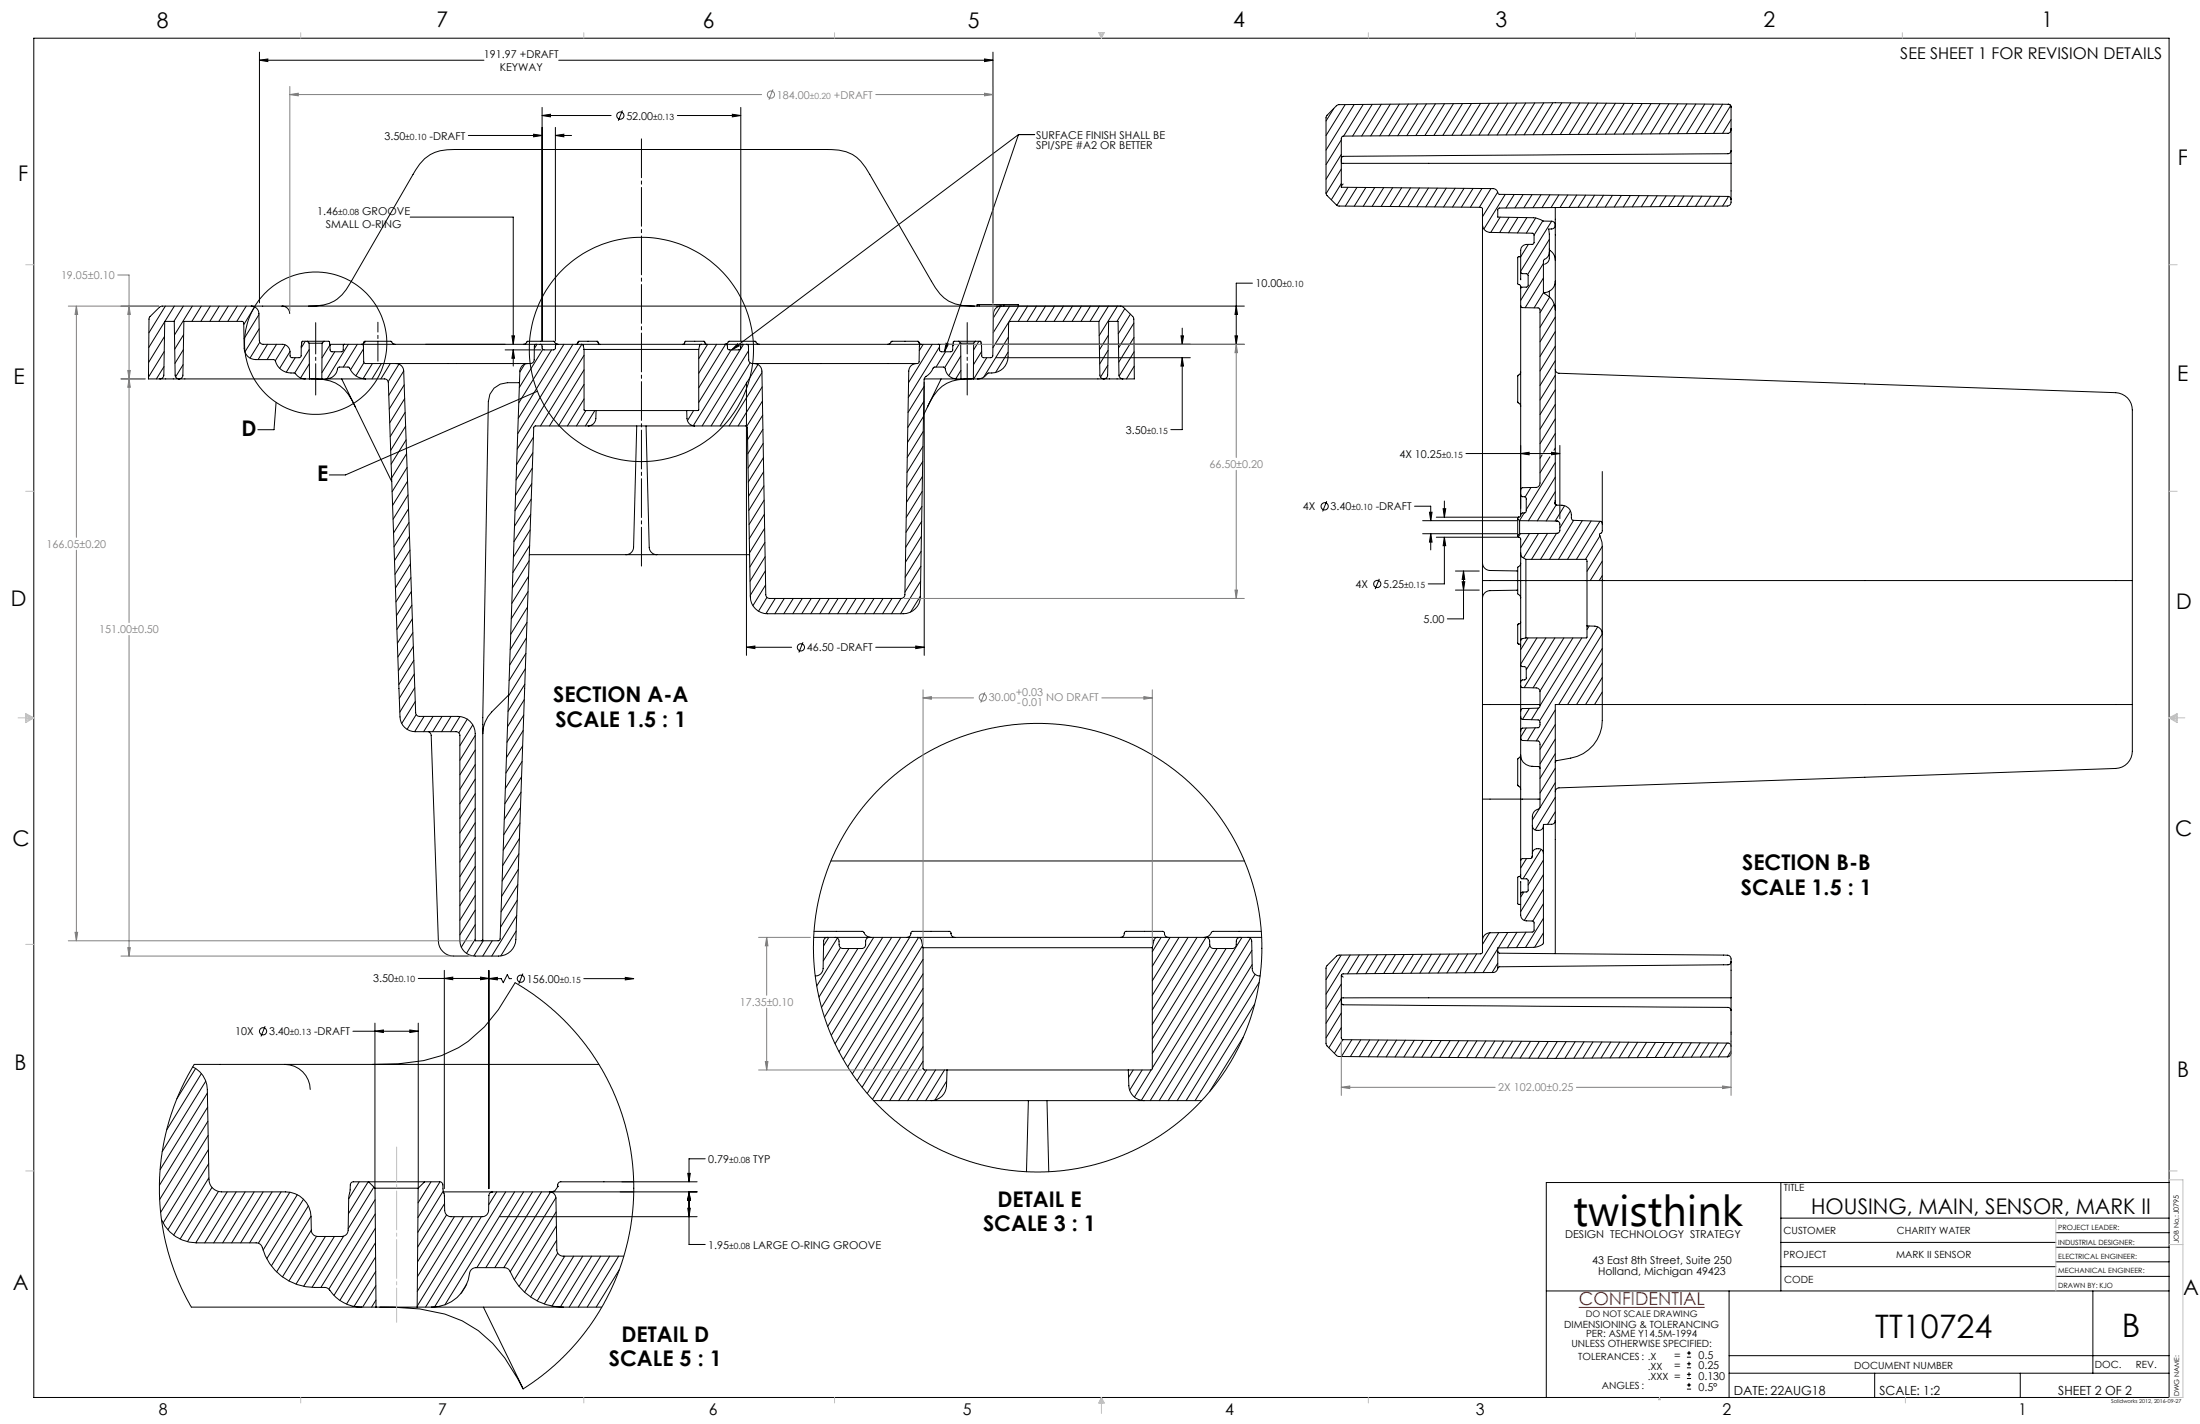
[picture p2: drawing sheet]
<svg xmlns="http://www.w3.org/2000/svg" width="864mm" height="559mm" viewBox="0 0 864 559" stroke-linecap="round" stroke-linejoin="round" font-family="sans-serif">
<g fill="none" stroke="#000" stroke-width=".39">
<path d="M13.3 15h838.2v533.4h-838.2zM101.8 23.6l3.3-.5v1.1zM101.8 20.5v98.4M101.8 23.6h88.2M219.3 23.6h170.5M386.5 23.1l3.3 .5-3.3 .6zM389.8 20.5v98.4M183.8 53.2h29M209.5 52.7l3.3 .5-3.3 .5zM212.8 45.3l3.3-.5v1.1zM212.8 42.2v91.6M212.8 45.3h27.1"/>
<path d="M218 53.2l3.3-.5v1zM218 50v83.8M218 53.2h6.4M244.3 43.4l-1.6 4M265.9 45.3h24.9M287.5 44.8l3.3 .5-3.3 .6zM290.8 42.2v91.6M399.8 52.8h6.4M399.8 52.8l-112.6 84.5M399.8 52.8l-29 85.2M523.6 42.5l-3.1 5M526.5 54.9l-6 9.7"/>
<path d="M528 41.1l-7.5 12.1M531.6 41l-11.1 17.9M535.1 41l-7.7 12.4M538.7 41l-7.7 12.4M542.2 40.9l-7.7 12.5M545.7 40.9l-7.6 12.4M549.3 40.9l-7.7 12.4M552.8 40.8l-7.7 12.5M556.4 40.8l-7.7 12.5M559.9 40.8l-7.7 12.4M563.5 40.7l-7.7 12.5M567 40.7l-7.7 12.5"/>
<path d="M570.5 40.7l-7.6 12.5M574.1 40.6l-7.7 12.5M577.6 40.6l-7.7 12.5M581.2 40.6l-7.7 12.5M584.7 40.6l-7.7 12.5M588.3 40.5l-7.7 12.5M591.8 40.5l-7.7 12.5M595.4 40.5l-7.7 12.5M598.9 40.4l-7.7 12.6M602.5 40.4l-7.8 12.5M606 40.4l-7.7 12.5M609.6 40.3l-7.8 12.6"/>
<path d="M613.1 40.4l-7.7 12.4M616.6 40.4l-7.7 12.4M620.1 40.4l-7.6 12.4M623.6 40.4l-7.6 12.4M627.1 40.5l-7.6 12.2M630.6 40.5l-7.5 12.2M634.1 40.5l-7.5 12.2M637.6 40.6l-7.4 12.1M641.1 40.6l-7.4 12M644.6 40.6l-7.4 12M648.1 40.6l-7.3 12M651.7 40.7l-7.4 11.9"/>
<path d="M655.1 40.7l-7.2 11.8M658.7 40.7l-7.3 11.8M662.2 40.8l-7.3 11.7M665.7 40.8l-7.2 11.7M669.2 40.9l-7.2 11.5M672.7 40.9l-7.1 11.5M676.2 40.9l-7.1 11.5M678.4 40.9a.99 .99 0 0 1 1.1 1.1M678.4 40.9l.9 .4 .2 .7M678.4 40.9l-67.9-.6-85 .8-.8 .3-3.9 3.9-.3 .8v29.7l.4 1 3.8 3.7 .7 .4 55.8 .5 .7 .6v6.2M679.3 41.5l-6.7 10.9M679.5 50.7a1.5 1.5 0 0 1-1.2 1.6l-151 1.1-.6 .3-.2 .6v19.2l59.6 .5a4 4 0 0 1 2.3 2.2l89.9 .9a1.2 1.2 0 0 1 1.2 1.2"/>
<path d="M679.5 59.2l-.5 .9-.7 .2-151 1a1.88 1.88 0 0 0-.4 2.8h152.6M679.5 50.6v.1M679.5 59.2v4.9M679.5 42v17.2M679.5 46.9l-3.3 5.4M526.5 60.6l-6 9.7M526.5 66.3l-5.9 9.7M526.5 72l-3.9 6.4M527.3 72.2l-.8 1.1M529.1 73.5l-4.3 7.1M532.7 73.6l-4.6 7.3M536.2 73.6l-4.6 7.3"/>
<path d="M539.6 73.6l-4.5 7.4M543.2 73.6l-4.6 7.4M546.7 73.7l-4.6 7.3M550.2 73.7l-4.6 7.3M553.7 73.7l-4.6 7.4M557.2 73.8l-4.5 7.3M560.7 73.8l-4.5 7.3M564.2 73.8l-4.5 7.4M567.7 73.8l-4.5 7.4M571.2 73.9l-4.5 7.3M574.7 73.9l-4.5 7.3M578.2 73.9l-4.5 7.4"/>
<path d="M581.7 74l-4.5 7.3M585.3 74l-4.6 7.4M587.9 75.4l-6 9.7M590.9 76.3l-8.4 13.6M594.4 76.3l-3.3 5.3M597.9 76.4l-3.2 5.2M601.4 76.4l-3.2 5.1M604.9 76.4l-3.1 5.1M608.4 76.4l-3.1 5.1M611.9 76.5l-3 5M615.4 76.5l-3 4.9M618.9 76.6l-2.9 4.8"/>
<path d="M622.4 76.6l-2.9 4.8M625.9 76.6l-2.9 4.7M629.5 76.6l-2.9 4.7M633 76.7l-2.9 4.5M636.5 76.7l-2.8 4.5M640 76.7l-2.8 4.5M643.5 76.8l-2.7 4.4M647 76.8l-2.7 4.3M650.5 76.8l-2.7 4.3M654 76.9l-2.6 4.2M657.5 76.9l-2.6 4.1M661 76.9l-2.5 4.1"/>
<path d="M664.5 76.9l-2.5 4.1M668 77l-2.4 4M671.5 77l-2.4 3.9M675 77l-2.3 3.9M678.5 77.1l-2.3 3.8M679.5 78.3v1a1.51 1.51 0 0 1-1.5 1.6l-89.5 .7-.5 .5-.1 3.1 12.3 .2a10.8 10.8 0 0 1 5.7 1.3l3.1 .1M679.5 64.1v14.2M161 85.2h40.5v49.9M581.9 88.2a3 3 0 0 0 3 3l16.6 .3 .7 .8M581.9 88.2v132.7M588.9 85.2l-3.7 6M592.4 85.3l-3.7 6"/>
<path d="M595.9 85.3l-3.7 6M599.4 85.4l-3.7 6M599.9 95.9l-3 4.9M602.2 92.3v3l-.3 .4-2.7 .2a2.33 2.33 0 0 0-2.3 2.3v8.4M602.8 85.5l-3.6 6M605.6 86.7l-3.4 5.6M608.2 97.7l.2 .5a4.6 4.6 0 0 1 2.1 3.9M608.2 98.9a4.7 4.7 0 0 1-2.3 3.3v12.4l.4 .6a7 7 0 0 1 4.2 6.4M608.2 98.9v.8a4.4 4.4 0 0 1-1.1 3.6l-.8 .4M608.2 93.9l-8.5 13.8M609 86.8a1.45 1.45 0 0 1 1.5 1.5M609.1 86.8l-12.2 19.6"/>
<path d="M610.5 88.4a1.51 1.51 0 0 1-1.5 1.5h-1.1l.3 2v7M610.5 81.4v6.9M610.5 88.4v13.7M610.5 88.3v.1M384.4 119.5h-.8l-.1 .6M384.4 119.5v.6M384.4 119.5h9.7M394.1 119.5v.6M394.1 119.5h5.6v.6M491.6 111.1h-6.3v24M596.3 111.7l.6 .7M596.9 120l.3 .5 .5 .2 6.1 .1 .6 .3 .1 .5v68.3l-.9 1.2-6 .3-.5 .2-.2 .7z"/>
<path d="M596.9 106.6l.7 .8 1.9 .2 .4 .6-.1 4.1-.6 .4h-1.9l-.4 .5M596.9 106.6l.1 3.2M596.9 112.4v7.6M597 100.7l-1.2 .3v10.4l.4 .3M597 112.4h-.1M605.9 103.4l-9 14.5M605.9 109.1l-7.2 11.7M605.9 114.8l-3.7 6M608.2 114.3v2M608.3 116.6l-3.8 6.1M610.1 119.4l-5.6 9M610.5 110.3a5.1 5.1 0 0 1-4.4 4.7"/>
<path d="M610.5 102.1v8.2M610.5 110.3v86.1M58.7 124.4v.1M64.5 138l-6.2 10M64.6 132.1l-6.3 10.1M64.7 126.2l-6.3 10.2M64.9 120.1l-6.4 10.5M68.4 120.1l-3.7 6M72 120.1l-3.7 6M72 137.2l-3.3 5.4M72.1 131.3l-3.5 5.7M75.5 120.1l-7 11.4"/>
<path d="M79 120.1l-3.7 6M82.5 120.1l-3.7 6M86.1 120.1l-3.7 6M89.6 120.1l-3.7 6M93.1 120.1l-3.7 6M96.7 120.1l-3.7 6M98.6 120.1l-35.6 .2-4.3 4.1-.2 .7-.2 23.6h4.5M98.6 120.1a3 3 0 0 1 3 2.9l.2 10.6a1.51 1.51 0 0 0 1.5 1.5h7.5a3.4 3.4 0 0 1 3.1 4.5l.3 .6 .4 .2 3.3-.2 .3-.6 .3-5.4 .2-.3h1.9M98.6 120.1h12.1M100 120.4l-4.3 7M101.6 123.5l-5.8 9.4M101.7 129l-5.6 9.1"/>
<path d="M102 134.3l-3.9 6.2M105 135.1l-3.7 6M108.5 135.1l-3.7 6M110.7 120.1h282.3a2.95 2.95 0 0 0-3 2.9l-.4 17-.7 .4-3.2-.2-.3-.4-.3-5.6-.3-.3h-1.9M110.7 120.1a2.95 2.95 0 0 1 3 2.9M111.9 135.3l-3.8 6.3M113.8 138l-4 6.5M119.8 133.9l-1.5 2.6M120.6 133.9h6.6M120.6 133.9l.8 .8M121.1 120.1a15.6 15.6 0 0 0 13.2-4.4l3.6-5.4 24.2-41.9a15.7 15.7 0 0 1 16.3-9.7h146.1a15.7 15.7 0 0 1 15.3 7l25.8 44.6a16.8 16.8 0 0 0 9.4 9l2.8 .6 4.7 .2M121.4 134.7h5"/>
<path d="M121.4 134.7l.1 14M121.4 137.2l-5.7 9.2M126.4 134.7l-.1 14M127.2 133.9l2.1 .1 .2 1.5M127.2 133.9l-.8 .8M129.4 135.1h5.8M129.5 135.4l-3.1 5M129.5 135.5v.1M131.4 138l-5 8.2M135.2 135.1l-.4 .3-.1 2.2-.7 .4-4.1-.1-.3-.5-.1-1.9M135.2 135.1h6.7M136.7 135.1l-8.3 13.6"/>
<path d="M140.3 135.1l-5.5 8.9M141.9 135.1l.8 .6 .1 6.3 .4 .6 12.3 .1M141.9 135.1h68.6M142.7 136.9l-5.1 8.3M142.8 134.5l-.6 .6M142.9 134.3l.3-.4h10.3l.7 .9 .8 .3M142.9 134.5h.1M142.9 134.3v.2M142.9 134.3h.1M167.1 135.1h31.2M198.3 137.3h14.1M200.9 131.8h1.1l-.5 3.3z"/>
<path d="M201.5 137.3l.5 3.3h-1.1zM201.5 137.3v6.4M205.5 135.1l.8-.3 .9-.9h10.2l.8 .9 .9 .3M210.5 135.1l-.6 .3-.1 .5-.1 5.3a1.51 1.51 0 0 1-1.5 1.5h-1.1M210.5 135.1h1.6M210.8 135.1l-1 1.7M212.1 135.1l.6 .5 .2 1.4 .7 .3 3.9-.1 .4-.4 .3-1.4 .6-.3M212.1 135.1h6.7M213.1 137.1l-9.2 14.9M216.5 137.3l-12.8 20.8M218.8 135.1h9.4M221.4 135.1l-18 29"/>
<path d="M224.9 135.1l-21.7 35.1M226.9 134.3l.3-.4h7.3l.3 .4M226.9 134.4l-.2 .5-.6 .2M226.9 134.3v.1M228.2 135.1l.7 .4 .4 1.6M228.2 135.1h47.1M228.4 135.1l-25.4 41.1M229.3 137.1v23.8l.2 .2h4.5M229.3 137.1h45M229.3 139.4l-17.1 27.7M234.8 134.4l.2 .5 .5 .2M234.8 134.3v.1"/>
<path d="M268.8 134.4l-.2 .5-.6 .2M268.8 134.3l.3-.4h7.3l.3 .4M268.8 134.3v.1M274.3 137.1v23.8l-.2 .2h-4.5M275.3 135.1l-.7 .5-.3 1.5M275.3 135.1h9.5M276.7 134.4l.2 .5 .5 .2M276.7 134.3v.1M277.8 135.1l-3.5 5.7M281.3 135.1l-7 11.4M284.5 135.1l.8-.3 .9-.9h10.2l1.1 1.1 .6 .1M284.8 135.1l.7 .6 .2 1.3 .6 .3 4-.1 .4-.4 .2-1.4 .6-.3"/>
<path d="M284.8 135.1h6.7M284.8 135.1l-10.5 17.1M287 137.3l-12.7 20.6M289.6 134.9l.6 .8-3 1.6zM291.5 135.1h1.6M291.9 135.1l-19.8 32M293.1 135.1h68.5M293.1 135.1l.7 .6 .1 5.5a1.62 1.62 0 0 0 2.2 1.5M293.8 137.7l-18.2 29.4M349.8 134.2l-.4 .5-1 .4M349.8 134.2l.3-.3h10.3l.3 .5M360.7 134.5l.7 .6"/>
<path d="M361.6 135.1l-.5 .2-.2 .6-.1 6.2-.5 .5-.6 .1M361.6 135.1h6.7M362.4 135.1l-1.5 2.5M365.9 135.1l-9.2 15M368.3 135.1l.5 .4 .1 2.1 .7 .4 4.1-.1 .3-.5 .1-2.1M368.3 135.1h5.8M368.8 136.1l-12.2 19.9M371.2 138l-3.7 6M371.4 134.7l.9 .3-1.5 3zM374 135.6v.1M374.1 135.3h.1M376.3 133.9l-1.9 .1-.3 1.3"/>
<path d="M376.3 133.9h6.6M376.3 133.9l.8 .8M376.9 134.4l-6.1 9.9M377.1 134.7h5.1M377.1 134.7l.1 14M377.2 139.7l-4.8 7.7M382.2 134.7l-.1 14M382.9 133.9l-.7 .8M384.3 133.9l-2.1 3.4M385.3 137.9l-3.2 5.2M391.1 120.1h97.4M391.1 135.1h97.4"/>
<path d="M392.8 120.1l-2.8 4.6M395.7 138.2l-4.9 8M395.8 132.3l-9.6 15.7M396.3 120.1l-6.4 10.5M399.9 120.1l-10.2 16.4M403.4 120.1l-3.7 6M406.9 120.1l-3.7 6M410.4 120.1l-3.7 6M413.9 120.1l-3.7 6M417.5 120.1l-3.7 6M421 120.1l-3.7 6M424.5 120.1l-3.7 6"/>
<path d="M428.1 120.1l-3.7 6M431.4 126.1l-35 .1-.5 .6-.2 13.3a6.9 6.9 0 0 1-7.9 6.3l-.2 .1a4.8 4.8 0 0 1-3.8 2.2M431.4 126.1l.4 21.1a1.51 1.51 0 0 0 1.4 1.5M431.6 120.1l-3.7 6M435 137.5l-3.3 5.3M435.1 131.6l-3.5 5.7M435.1 120.1l-3.7 6.1M438.6 120.1l-7.1 11.6M439.9 120.1l.9 .3 3.8 3.8 .5 .9 .2 23.6h-4.5M441.5 121.1l-3 5M443.7 123.3l-4.7 7.7M445.1 126.8l-6 9.8"/>
<path d="M445.1 132.4l-5.9 9.7M445.2 138l-5.9 9.6M463.6 131.8h1l-.5 3.3zM464.1 128.8v6.3M484.8 131.8h1l-.5 3.3zM485.3 120.1l.5 3.3h-1zM610.5 124.4l-6 9.8M610.5 130.1l-6 9.8M610.5 135.9l-6 9.7M62.8 148.7a1.57 1.57 0 0 0 1.5-1.5l.4-21.1h3.7l.4 21.1a1.57 1.57 0 0 0 1.4 1.5M62.8 148.7h7.4M64.4 143.9l-3 4.8"/>
<path d="M70.2 148.7h.1M70.3 148.7h51.2M71.9 143.1l-3 4.8M108.1 141.6l-.6-.5h-7.1a4.5 4.5 0 0 1-4.6-4.4l-.1-10-.5-.5-23-.1-.4 21.1a1.51 1.51 0 0 1-1.5 1.5M108.1 141.6a7.5 7.5 0 0 0 7.8 4.9 4.8 4.8 0 0 0 3.9 2.2M108.4 157.9l-.8 10.7h-6.4M115.9 140.4l-3.5 5.7M121.4 142.8l-3.4 5.5M121.5 148.7h4.8M121.5 148.4l-.2 .3M122 148.7a15.7 15.7 0 0 1 14.7 6l2.8 4.9M126.3 148.7h24.6a1.45 1.45 0 0 1 1.5 1.4l4.6 131.2a6 6 0 0 0 6 5.8h16a1.51 1.51 0 0 1 1.5 1.5v80.6a6 6 0 0 0 6 6h9.3a6.7 6.7 0 0 0 6.7-6.5l7-200.8 .6-.8h20.8"/>
<path d="M128 148.7a5.1 5.1 0 0 0 4.8-4.5h4.3a7.2 7.2 0 0 0 6.4 4.5M134.1 148.7l19.7 40.3M142.9 142.3l-3.2 5.2M146.2 142.7l-3.7 5.9M149.7 142.7l-3.7 6M153.2 142.7l-3.7 6M155.5 142.7a3 3 0 0 1 3 2.9M155.5 142.7h51.6M156.6 142.9l-4.2 6.9M158.5 145.6l-5.9 9.5M158.7 151l-5.9 9.5M158.9 156.4l-5.9 9.5"/>
<path d="M203.9 149.8l-.3 .4h-4.4a7.5 7.5 0 0 0-7.5 7.4l-2.2 130.3M206 142.9l-1.9 3.1M207.1 142.7a3 3 0 0 0-3 2.9l-7.8 222.8-.6 .8-9.2-.1v-81.2a6.8 6.8 0 0 0-6.7-6.8h-15.2a1.51 1.51 0 0 1-1.4-1.4l-4.7-134.1M211 153.5l-75.4 32.9h-6.3M229.3 145.1l-13.6 22M229.3 150.8l-10.1 16.3M229.3 156.6l-6.6 10.5M293 150v107.2M294.5 142.3l-15.3 24.8M296.1 142.7a3 3 0 0 1 3 2.9l1.5 87.8a1.51 1.51 0 0 0 1.5 1.4h51.6M296.1 142.7h63.6M297.5 143.1l-14.8 24"/>
<path d="M299.1 146.3l-12.9 20.8M299.2 151.8l-9.5 15.3M299.3 157.4l-6.2 9.9M359.7 142.7a3 3 0 0 0-3 2.9l-1.5 87.8a1.51 1.51 0 0 1-1.5 1.4M362.6 157.6l-6.3 10.1M362.7 151.7l-6.3 10.2M362.8 148.7h14.4M362.8 150v107.2M369.4 148.7l-6.9 14.1M375.5 148.7a5.2 5.2 0 0 1-4.7-4.5l-4.2-.1a11.7 11.7 0 0 1-3.6 4.2l-.2 .7-1.5 85.2a6.7 6.7 0 0 1-6.8 6.6h-53.2a6.7 6.7 0 0 1-6.8-6.6l-1.2-66.6-.5-.5h-20.1M377.2 145.4l-2 3.3M377.2 148.7h4.9"/>
<path d="M381.6 148.7a15.9 15.9 0 0 0-13.4 4.4l-1.8 2.4-2.3 4.1M382.1 148.7h51.1M387.4 140.4l-5.2 8.3M391.1 140.4h76.2M433.2 148.7h.1M433.3 148.7a1.51 1.51 0 0 0 1.5-1.5l.4-21.1h3.7l.3 21.1a1.57 1.57 0 0 0 1.6 1.5M433.3 148.7h7.5M434.9 143.3l-2.9 4.7M445.2 143.7l-3 5M464.1 140.4l.5 3.3h-1zM464.1 140.4v28.2h-4.5M596.9 145.9l-.3 .9-.8 .7v10.3l.9 .8 .2 .9"/>
<path d="M610.5 145a1.51 1.51 0 0 0 1.5 1.5l218.5 7.6a6.7 6.7 0 0 1 6.5 6.7v134a6.7 6.7 0 0 1-6.5 6.8l-218.5 7.6a1.51 1.51 0 0 0-1.5 1.5M610.5 141.6l-6 9.7M610.5 147.3l-6 9.7M610.5 153l-6 9.7M610.5 158.7l-6 9.7M159 161.8l-5.8 9.5M159.2 167.2l-5.8 9.5M159.4 172.6l-5.9 9.5M159.6 178l-5.9 9.5M209.2 177.7l-6.6 10.6M209.4 171.6l-6.6 10.7M230 161.1l-3.7 6"/>
<path d="M230.9 167.1h41.8M233.5 161.1l-3.7 6M234 161.1l-.1 3.1a3 3 0 0 1-3 2.9M234 161.1h35.6M249.9 167.1l-1.2 47.7a3 3 0 0 1-3 2.9M253.6 167.1l1.2 47.7a3 3 0 0 0 3 2.9M269.6 161.1l.1 3.1a3 3 0 0 0 3 2.9M272.3 161.1l-2.5 4M299.4 162.9l-6 9.6M299.5 168.5l-6 9.6M299.6 174l-5.9 9.7M299.7 179.6l-6 9.6"/>
<path d="M362.3 175.2l-6.3 10.2M362.4 169.3l-6.3 10.2M362.5 163.4l-6.3 10.2M575.5 178h36.8M596.9 178l3.4-.5v1zM596.9 174.8v24.8M605.4 178.5l-.9 1.3M608.4 179.2l-3.9 6.4M609 177.5l3.3 .5-3.3 .5zM610.5 164.4l-6 9.7M610.5 170.1l-4.5 7.4M610.5 175.8l-.5 .9"/>
<path d="M612.3 174.8v28.7M159.8 183.4l-5.9 9.6M160 188.8l-5.9 9.6M160.2 194.2l-5.9 9.6M160.4 199.6l-5.9 9.6M208.5 195.9l-6.5 10.6M208.7 189.8l-6.5 10.6M209 183.7l-6.6 10.7M299.8 185.1l-6 9.7M299.9 190.7l-6 9.6M300 196.3l-6 9.5M361.9 198.7l-6.3 10.2"/>
<path d="M362 192.8l-6.3 10.2M362.1 186.9l-6.3 10.2M362.2 181.1l-6.3 10.1M520.8 196.7l-1.6 4M555.3 198.6h6.3v5.7M566.5 199.6h1l-.5 3.4zM567 196.6v6.4M601 191.3l-2.3 3.7M610.5 197.6l.6 .6M610.5 196.4l-.2 1.3 .8 .5M610.5 196.4v1.2M610.5 181.5l-11.4 18.5"/>
<path d="M610.5 187.3l-10.5 17.1M610.5 193l-7 11.4M610.8 198.2l-3.8 6.2M611.1 198.2l1.1 .1a4.2 4.2 0 0 1 4.7 5.2l.6 .7 10.7 .4 .7 .4 .1 .6M614.2 198.5l-3.7 6M629 185v23.4l-.3 .7a.74 .74 0 0 0-.7 .4 .74 .74 0 0 0 .1 .8M160.5 205.1l-5.8 9.5M160.7 210.5l-5.8 9.5M160.9 215.9l-5.9 9.5M207.8 217.7h86.5M207.9 214l-6.6 10.7M208.1 208l-6.6 10.6"/>
<path d="M208.3 201.9l-6.5 10.6M300.1 201.8l-6 9.6M300.1 207.4l-5.9 9.6M300.2 212.9l-5.9 9.6M300.4 218.5l-6 9.6M361.6 216.3l-6.3 10.2M361.7 210.5l-6.3 10.1M361.8 204.6l-6.3 10.2M558.4 209.4h37.3M558.4 204.3h37.3M561.1 201h1.1l-.6 3.3zM561.6 209.4l.6 3.3h-1.1z"/>
<path d="M561.6 209.4v6.4M563.8 210.8h31.9M563.8 203h31.9M567 210.8l.5 3.3h-1zM567 210.8v18.3h-6.4M595.8 210.2l.1 .5 1 .7v5.6M595.8 203.6v6.6M595.8 203.6l.7 .7M596.1 203l-.3 .1v.5M596.2 202.9l-.1 .1M596.5 209.4l-.7 .8M596.5 204.3l14.6 .2"/>
<path d="M596.5 204.3v5.1M596.8 209.4l-.8 1.4M596.9 217l.4 1.4 1.7 1.1M596.9 217v10.8M598.3 201.3l-1.8 3M598.4 201.3a1.16 1.16 0 0 0-1.6 1.3l-.7 .4M598.4 201.3l.7-.6v-4.9a1.26 1.26 0 0 0-1.7-1l-.5-.8v8.1M599 219.5h23.8l.2 8.3M599 219.5v30.8M600.4 209.4l-3.5 5.5M603.9 209.4l-5.9 9.5M607.5 209.3l-6.3 10.2"/>
<path d="M611 209.3l-6.3 10.2M611.1 209.3l-14.6 .1M611.1 204.5l.9 .4 .3 .7-.1 3-1.1 .7M611.1 209.3h.1M611.1 204.5h.1M616.4 200.5l-4.1 6.7M617.7 204.2l-9.4 15.3M621.1 204.3l-9.3 15.2M624.6 204.4l-9.3 15.1M628.1 210.3l.8 2.5 .1 1.7v13.3M628.1 204.6l-9.3 14.9M628.1 210.3l-5.7 9.2"/>
<path d="M629 214.3l-6 9.9M161.1 221.3l-5.9 9.5M161.3 226.7l-5.9 9.5M161.5 232.1l-5.9 9.5M161.7 237.5l-5.9 9.5M207.1 238.2l-6.6 10.7M207.3 232.2l-6.6 10.6M207.5 226.1l-6.6 10.7M207.7 220.1l-6.6 10.6M300.5 224l-6 9.6M300.5 229.6l-4.9 8.1M301.1 234.4l-3.4 5.5"/>
<path d="M304.3 234.8l-3.7 6M307.9 234.8l-3.7 6M311.4 234.8l-3.7 6M314.9 234.8l-3.7 6M318.5 234.8l-3.8 6M322 234.8l-3.7 6M325.5 234.8l-3.7 6M329 234.8l-3.7 6M332.5 234.8l-3.7 6M336.1 234.8l-3.7 6M339.6 234.8l-3.7 6M343.1 234.8l-3.7 6"/>
<path d="M346.6 234.8l-3.7 6M350.2 234.8l-3.7 6M353.7 234.8l-3.7 6M361.3 234l-3.9 6.2M361.4 228.1l-7.9 12.7M361.5 222.2l-6.3 10.2M541.4 227.2l-1.6 4M571.3 224.1h9.4M571.3 231.6h9.4M574 228.3h1l-.5 3.3zM574.5 224.1l.5 3.3h-1zM574.5 224.1v18.8h-6.4"/>
<path d="M581.9 220.9a3 3 0 0 0 3 3l10.9 .2M581.9 220.9v13.9M581.9 234.8v41.7M581.9 227.8h13.9M595.8 227.8v5.2l.9 .8 .2 .8M595.8 227.8h1.1M595.8 231.6l-10.9 .2a3 3 0 0 0-3 3M596.9 221l-.2 .9-.9 .7v5.2M596.9 227.8h26.1M596.9 227.8v23.6M623 227.8v17.8M623 227.8h6"/>
<path d="M629 227.8v20.9M629 227.6v.2M629 227.8h208M629 220.2l-4.8 7.6M629 225.9l-1.2 1.9M161.9 242.9l-5.9 9.5M162.1 248.3l-5.9 9.5M162.2 253.7l-5.8 9.5M162.5 259.1l-5.9 9.5M206.4 256.4l-6.6 10.7M206.7 250.3l-6.6 10.7M206.9 244.3l-6.6 10.7"/>
<path d="M293 254l3.3-.5v1zM293 254h17.8M315.2 252l-1.6 4M343.7 254h19.1M359.5 253.5l3.3 .5-3.3 .5zM596.2 252.7l.6 .3 .1 .5M596.9 244.1l-.2 .5-.9 .5v7.3l.4 .3M596.9 251.4v9.4M599 250.3l-1.6 .4-.5 .7M599.8 250.3l-2.9 4.6M603.3 250.3l-6.4 10.3M606.8 250.3l-7.7 12.5"/>
<path d="M610.4 250.3l-12.1 19.5M613.9 250.3l-12.1 19.6M617.4 250.3l-12.9 21M620.9 250.3l-16.4 26.6M623 245.6v4.4l-.3 .3h-23.7M623 245.6a8.1 8.1 0 0 1 4.6 .6l.8 .7 .6 1.8M623.8 245.6l-.8 1.5M627.2 246l-22.9 36.9M629 248.7v34.1a14.9 14.9 0 0 1-12.4 14.7l-5.6 1-.5 .7M629 254.5l-13.6 22M629 248.7l-17.1 27.8M162.6 264.5l-5.9 9.5"/>
<path d="M162.8 269.9l-5.8 9.5M163 275.3l-5.3 8.6M199.6 272.8l-6.6 6.6a12.3 12.3 0 0 0-3.5 8.5M199.6 272.6l-.1 .3M205.8 274.5l-6.6 10.7M206 268.5l-6.6 10.7M206.2 262.4l-6.6 10.7M581.9 276.5v37.1M581.9 276.5h15M596.9 267.6v1.5l.5 .7 6.1 .2 .7 .5 .3 .9v5.5l-.2 .7-.4 .3-6.3 .2-.3 .1-.4 .9M596.9 260.8l.5 .7 1.3 .2 .4 .5v3.9a1.35 1.35 0 0 1-1.7 .8l-.5 .7M596.9 260.8v6.8"/>
<path d="M596.9 276.5h7.6M596.9 269.2v7.3M596.9 276.5v4.7M600.4 278l-2.8 4.3M603.9 277.9l-2.8 4.5M610.5 278.6l-7.5 12.2M629 260.2l-10.1 16.3M629 265.9l-6.6 10.6M629 271.6l-3.1 4.9M837 276.5h-226.5v45.5M163.4 280.4l-3.6 5.8M166.5 281.1l-3.7 6"/>
<path d="M168.3 287.2l.7 .6 .3 .8 2.8 80.8a6.1 6.1 0 0 0 7 5.8h4.7M170 281.1l-3.7 6M173.5 281.1l-3.7 6M177.1 281.1l-3.7 6M180.6 281.2l-3.7 5.9M183.4 282.2l-3.3 5.4M185.6 284.4l-5.1 8.2M186.5 288.6l-6 9.7M186.5 294.3l-6 9.8M189.5 287.9v81l-.4 .3M205 298.8l-6.6 10.6M205.2 292.7l-6.6 10.7"/>
<path d="M205.4 286.6l-6.6 10.7M205.6 280.6l-6.6 10.7M596.9 296.2l-.2 .8-.9 .8v10.4l1 .9 .1 .7M596.9 289.3l.6 1.2 6.3 .3 .7 .8v25.3l-.3 .5a3 3 0 0 0-2.7 3.1v3.5M596.9 281.2l.3 .8 .5 .3M596.9 281.2v5.7M596.9 289.3v7.3M596.9 296.6a4.4 4.4 0 0 0 4.5 4.1M596.9 296.6v17M596.9 286.9v2.4M597.7 282.3l6.1 .2a2.09 2.09 0 0 1 .2 3l-6.3 .2-.6 .4-.2 .8M599.1 285.7l-2.2 3.5"/>
<path d="M602.7 285.6l-3.1 5.1M610.5 284.3l-6 9.7M610.5 290.1l-6 9.7M610.5 295.8l-6 9.7M186.5 300l-6 9.7M186.5 305.8l-6 9.7M186.5 311.5l-6 9.7M186.5 317.2l-6 9.7M204.3 316.9l-6.6 10.7M204.5 310.9l-6.6 10.6M204.8 304.8l-6.6 10.7M581.9 313.6h15"/>
<path d="M581.9 313.6v55.4M596.9 313.6h7.6M596.9 313.6v24.1M601.4 300.7l2.5 .1 .6 .8M601.4 300.7h.1M604.2 317.4l-2.7 4.4M610.5 301.5l-6 9.7M610.5 307.2l-6 9.7M610.5 312.9l-7.9 12.8M610.5 318.6l-3 4.9M186.5 322.9l-6 9.7M186.5 328.6l-6 9.7"/>
<path d="M186.5 334.3l-6 9.7M203.7 335.1l-6.6 10.6M203.9 329l-6.6 10.7M204.1 323l-6.6 10.6M326.2 337.9h162.3M596.9 337.7l.1 6.9 .3 .2 2.1 .1 .5 .6-.1 4.2-.5 .3-1.9 .1-.5 .7M599.2 336.9l-2.3 3.7M601.5 335.8l-.3 .6M601.5 334.9v1.4l-.3 .5-3.5 .1-.6 .2-.2 .6M601.5 334.9a2.2 2.2 0 0 1 2.2-1.9 2.2 2.2 0 0 1 2.2 1.9M601.5 324a2.2 2.2 0 0 0 2.2 1.9 2.2 2.2 0 0 0 2.2-1.8M601.5 324v10.9"/>
<path d="M605 333.3l-7.1 11.5M605.9 334.9v35.2l-1.2 1-2.3 .6-14.5 .3v7.8a1.87 1.87 0 0 1-1.8 1.8l-59.1 .6-.5 .6v24.6l.6 .6 151.2 1.3a1.2 1.2 0 0 1 1.2 1.2M605.9 324.1v10.8M605.9 337.5l-6 9.8M610.5 322a1.45 1.45 0 0 1-1.5 1.5h-3.1v.6M610.5 322v52.2M186.5 340l-6 9.7M186.5 345.7l-6 9.7M186.5 351.4l-6 9.7M186.5 357.2l-6 9.7M202.8 359.3l-9.8 15.9M203.1 353.2l-6.6 10.7"/>
<path d="M203.3 347.2l-6.6 10.6M203.5 341.1l-6.6 10.7M596.4 344l-.6 .2v10.4l.7 .3M596.5 354.9l.4 .1M596.9 343.3l-.1 .5-.5 .2M596.9 350.8v8.3a2.29 2.29 0 0 0 2.3 2.3h2.4l.5 .3 .1 3.5-.3 .4-17 .4a2.95 2.95 0 0 0-3 3M597 345.9l-.1 4.9M598.2 350.1l-1.3 1.9M605.9 343.3l-9 14.4M605.9 349l-7.6 12.2M605.9 354.7l-4.2 6.8M186.5 362.9l-5.4 8.8"/>
<path d="M186.5 368.5l-3.4 5.6M189.7 369.2l-3.7 5.9M193.2 369.2l-3.7 6M202.6 365.3l-6 9.8M319.4 367.8h5.4M319.5 365.5h19.1l.4 .3a3.2 3.2 0 0 0 2.9 2M324.8 367.8a1.45 1.45 0 0 0-1.5 1.5l-.2 10.7a2.96 2.96 0 0 1-3.1 3M324.8 367.8h3.1M325.3 367.8l-2 3.4M327.9 367.8a1.51 1.51 0 0 1 1.5 1.5v1.4a1.45 1.45 0 0 0 1.5 1.5h7.4a1.51 1.51 0 0 0 1.5-1.5v-1.4a1.51 1.51 0 0 1 1.5-1.5M327.9 367.8h13.4M328.7 368.1l-5.5 9"/>
<path d="M329.9 371.9l-9.3 15M333.2 372.2l-11.7 19.1M336.8 372.2l-14.3 23.1M341.3 367.8h18.9M343 367.8l-19.4 31.4M346.5 367.8l-21.6 35M350 367.8l-23.7 38.5M353.6 367.8l-25.8 41.8M357.1 367.8l-27.7 45M357.5 366.4l.2-.6 .4-.3h14.6l.6 .6a1.55 1.55 0 0 0 1.5 1.7M357.5 366.4a1.51 1.51 0 0 1-1.4 1.4M360.2 367.8a1.48 1.48 0 0 1 1.5 1.2l.6 2.9"/>
<path d="M360.2 367.8h94.2M360.6 367.9l-29.6 47.8M362.2 371.1l-29.4 47.5M362.3 371.9v47.5l.5 .5h9M362.3 371.9h90M362.3 376.5l-27.7 44.9M452.3 371.9v47.5l-.5 .5h-8.9M454.4 367.8a1.48 1.48 0 0 0-1.4 1.2l-.7 2.9M454.4 367.8h19M455.8 367.8l-3.5 5.7M457.1 366.4l-.1-.6-.5-.3h-14.5l-.6 .6a1.55 1.55 0 0 1-1.6 1.7M457.1 366.4a1.45 1.45 0 0 0 1.5 1.4"/>
<path d="M459.3 367.8l-7 11.4M462.8 367.8l-10.5 17.1M466.4 367.8l-14.1 22.8M469.9 367.8l-17.6 28.5M473.4 367.8a1.45 1.45 0 0 1 1.4 1.5l.1 1.4a1.51 1.51 0 0 0 1.5 1.5h7.4a1.51 1.51 0 0 0 1.5-1.5v-1.4a1.45 1.45 0 0 1 1.5-1.5M473.4 367.8h13.4M473.4 367.8l-21.1 34.2M474.9 371.1l-22.6 36.6M477.8 372.2l-25.5 41.2M481.3 372.2l-29 46.9M486.8 367.8h3.1M487.5 367.8l-39.5 64"/>
<path d="M489.9 367.8h5.4M489.9 367.8a1.51 1.51 0 0 1 1.4 1.5l.3 10.7a2.95 2.95 0 0 0 3 3M490.8 368.2l-39.3 63.7M491.4 373l-36.4 58.9M491.5 378.5l-32.9 53.4M495.1 365.5h-19l-.5 .3a3.1 3.1 0 0 1-2.9 2M526.5 374.8l-6 9.6M530 374.8l-9.5 15.3M533.6 374.7l-4.6 7.4M537.1 374.7l-4.6 7.4M540.7 374.6l-4.6 7.5M544.2 374.6l-4.6 7.5"/>
<path d="M547.8 374.6l-4.6 7.4M551.3 374.5l-4.6 7.5M554.8 374.5l-4.5 7.5M558.4 374.5l-4.6 7.4M561.9 374.5l-4.5 7.4M565.5 374.4l-4.6 7.4M569 374.4l-4.6 7.4M572.6 374.4l-4.6 7.4M576.1 374.3l-4.6 7.5M579.6 374.3l-4.5 7.4M581.9 369v4.7l-.6 .6-55.8 .5-.8 .3-3.8 3.8-.4 .9v29.7l.3 .8 3.9 3.9 .8 .4 85 .7 67.5-.6a1.48 1.48 0 0 0 1.5-1.5v-2.7M584.8 366l-2.9 4.6"/>
<path d="M587.9 373.3l.3 .5 .5 .3 89.3 .7a1.49 1.49 0 0 1 1.5 1.5v1.1M587.9 372.3l-5.7 9.4M587.9 378l-2.2 3.6M588.3 366l-9.7 15.7M591.9 365.9l-3.7 6.1M595.5 365.9l-3.8 6M599 365.8l-3.7 6.1M605.9 360.4l-7.1 11.4M605.9 366.1l-3.5 5.6M679.5 377.4a2.24 2.24 0 0 1-2.9 1.2l-88.1 .8-.6 .6M679.5 377.4v14.1M164.2 384h32.5l.9 1.6 1.5-3.2 .8 1.6h.9"/>
<path d="M174.4 384l3.3-.6v1.1zM174.4 380.8v85.6M188.6 383.4l3.3 .6-3.3 .5zM191.9 384l3.3-.5v1zM191.9 380.8v85.6M205.2 382.1l-1.5 4M229.2 384h19.6M245.5 383.5l3.3 .5-3.3 .5zM362.3 382.2l-25.9 41.9M362.3 387.9l-23.9 38.7M362.3 393.6l-21.9 35.5M362.3 399.3l-19.8 32.1"/>
<path d="M492.5 394l-23.4 37.9M492.7 382.3l-30.6 49.6M494.3 385.4l-28.7 46.5M494.6 383h.1M526.5 391.8l-6 9.8M526.5 386.2l-6 9.7M526.5 397.5l-6 9.8M526.6 382.6l.7 .8M679.5 396.5v14M679.5 391.5l-152.7 .1a1.66 1.66 0 0 0-.1 2.1l.6 .6 151 1 .7 .3 .5 .9M679.5 391.5v5M75.6 418.7a9.9 9.9 0 0 1 5.8 8.8l.6 35.3a5 5 0 0 0 5 4.9h25.1a10 10 0 0 1 10 9.8l.1 5.2"/>
<path d="M76.8 419.3l-7.4 11.9M104.1 402.7l-1.7 4M111.8 417.7h-35.6l-2.7 4.8-4.1 8.7-3.2 9.3-2.5 11.4-1 8.8-.1 7.9 .8 10.4 1.8 9.4 3.2 10.3 3 7.1 3.7 7.1h72.5M111.8 417.7a10 10 0 0 1 10 9.8M111.8 417.7h123.3M138.5 404.7h25.7M146.2 417.7l10.1-.2 10-1.3a44.9 44.9 0 0 0 29.3-20l6.6-10.6 7.6 4.9 8.4 6.7 6.4 6.4 6.5 8.1 4.4 6.7 3.9 7.2 3.7 8.6 2.3 7 1.7 7.1 1.1 7.3 .5 7.7v7.6l-.5 6.1-.9 5.9-2.3 9.6-3.6 10-4.9 10.1-6.3 9.5-7 8.3-8.8 8.2-9 6.4-15.6-32.1M147.2 404.7l3.3-.5v1zM147.2 401.5v64.9M160.9 404.2l3.3 .5-3.3 .5zM164.2 401.5v64.9M362.3 405l-16.5 26.9"/>
<path d="M362.3 410.7l-13.1 21.2M362.3 416.5l-9.5 15.4M363.7 419.9l-7.4 12M367.2 419.9l-7.4 12M370.8 419.9l-7.4 12M371.8 419.9l-.3 6.2a6 6 0 0 1-6 5.8M371.8 419.9h71.1M442.9 419.9l.2 6.2a6 6 0 0 0 6 5.8M444.8 419.9l-1.8 2.9M448.3 419.9l-4.9 7.9M451.9 419.9l-6.6 10.6M488.1 407l-13.3 21.3"/>
<path d="M526.5 403.3l-4.8 7.9M527.1 408l-3.3 5.3M530.6 408l-4 6.6M534.1 408.1l-4 6.5M537.6 408.1l-4 6.6M541.2 408.1l-4.1 6.6M544.7 408.2l-4.1 6.5M548.2 408.2l-4.1 6.6M551.7 408.2l-4.1 6.6M555.2 408.2l-4.1 6.6M558.7 408.3l-4.1 6.5M562.2 408.3l-4.1 6.6"/>
<path d="M565.7 408.3l-4 6.6M569.2 408.4l-4.1 6.5M572.7 408.4l-4.1 6.6M576.2 408.4l-4 6.6M579.7 408.4l-4 6.6M583.2 408.5l-4 6.5M586.7 408.5l-4 6.6M590.2 408.6l-4 6.5M593.8 408.6l-4.1 6.5M597.3 408.6l-4.1 6.6M600.8 408.7l-4.1 6.5M604.3 408.7l-4.1 6.6"/>
<path d="M607.8 408.7l-4.1 6.6M611.3 408.7l-4.1 6.6M614.8 408.8l-4.1 6.5M618.3 408.8l-4 6.5M621.8 408.8l-4 6.5M625.3 408.9l-3.9 6.3M628.8 408.9l-3.9 6.3M632.3 408.9l-3.8 6.3M635.8 408.9l-3.8 6.2M639.3 409l-3.7 6.1M642.8 409l-3.7 6.1M646.4 409l-3.7 6"/>
<path d="M649.9 409.1l-3.7 5.9M653.4 409.1l-3.7 5.9M656.9 409.1l-3.6 5.8M660.4 409.2l-3.6 5.7M663.9 409.2l-3.5 5.7M667.4 409.2l-3.5 5.7M670.9 409.3l-3.4 5.5M674.4 409.3l-3.4 5.5M677.9 409.3l-3.4 5.5M679.5 412.4l-1.4 2.3M79.1 421.3l-13.7 22.1M80.8 424.3l-17.1 27.6"/>
<path d="M81.4 428.9l-18.5 30.1M81.5 434.4l-18.9 30.7M342.9 431.9h22.6M365.5 431.9h83.6M371.6 424.3l-4.6 7.4M403.7 431.9l-.8 27.9M411 431.9l.7 27.9M449.1 431.9h22.6M81.6 440l-18.9 30.7M81.7 445.6l-18.7 30.2M81.8 451.1l-17.8 28.8M81.9 456.7l-16 25.9"/>
<path d="M276.8 454.7h-6.3v9.1M63.4 478.6a15 15 0 0 0 13.8 9.1h23.3a2.5 2.5 0 0 1 2.5 1.8 21.2 21.2 0 0 0 20.5 15.7h4.2l1.1 .5a16.2 16.2 0 0 0 13.1 7.2M82 462.2l-13.8 22.5M83.2 465.9l-12.5 20.3M85.8 467.5l-12.2 19.8M89.2 467.7l-12.4 20M92.7 467.7l-12.3 20M96.2 467.7l-12.3 20M99.8 467.7l-12.4 20M103.3 467.7l-12.4 20M106.8 467.7l-12.3 20M110.3 467.7l-12.3 20"/>
<path d="M113.8 467.9l-12.4 20M116.7 468.8l-13.4 21.8M119.1 470.6l-14.4 23.4M121 473.2l-14.5 23.6M122.1 477.2l-13.5 21.9M141 463.8l-4.1 6.6M144.5 463.8l-7.7 12.5M144.7 463.8h-6a1.27 1.27 0 0 0-1.2 1.2l-.1 2.4-.5 2.7-.2 12.6a2.53 2.53 0 0 1-2.5 2.5h-9.5a2.53 2.53 0 0 1-2.5-2.5M144.7 463.8h22M144.7 463.8l2.5 2.5M146.8 465.8l-10.1 16.4M147.2 466.3h16.9"/>
<path d="M147.2 466.3l.4 46.6M147.2 470.8l-21.2 34.4M147.3 476.4l-18.2 29.5M164.1 466.3l-.3 46.6M166.7 463.8h5.9a1.27 1.27 0 0 1 1.2 1.2l.1 2 .5 2.2M166.7 463.8l-2.6 2.5M169.2 463.8l-5.1 8.2M172.7 463.8l-8.7 14M174 467.4l-10 16.2M174.1 467.7h19.3M174.4 469.2l.1 .3M174.5 472.3l-10.6 17.1"/>
<path d="M175.3 476.7l-11.4 18.5M178.4 477.4l-14.5 23.6M181.9 477.4l-18.1 29.4M185.4 477.4l-21.6 35.2M188.9 477.4l-21.9 35.5M193.4 467.7a1.45 1.45 0 0 0-1.5 1.5l-.1 5.8a2.47 2.47 0 0 1-2.5 2.4h-12.2a2.47 2.47 0 0 1-2.5-2.4l-.2-5.8M193.4 467.7h22.3M195 467.7l-3.2 5.1M196.2 477.4h77.4M198.5 467.7l-27.9 45.2M202 467.7l-27.3 44.3M205.5 467.7l-18.3 29.8"/>
<path d="M209.1 467.7l-18.4 29.8M212.6 467.7l-18.4 29.8M215.7 467.7a2.47 2.47 0 0 1 2.5 2.4l.4 20.4a2.47 2.47 0 0 0 2.5 2.4h23.8M215.7 467.7h33.1M216.1 467.7l-18.3 29.8M218.2 470l-17.9 29.1M218.3 475.6l-16.4 26.6M218.8 465.7l-1 1.6-1.3 .4M218.9 465.6h.1M218.9 465v.2M218.9 465v.6M243.4 467.7h30.2"/>
<path d="M244.1 463.8h29.5M248.7 463.8h-28.2a1.32 1.32 0 0 0-1.6 1.2M270 460.4h1l-.5 3.4zM270 474.1h1l-.5 3.3zM270.5 467.7l.5 3.3h-1zM270.5 467.7v20.7h6.3M699.1 464v42.6M699.1 478h152.4M851.5 464h-244.5v84.4M122.2 482.8l-11.3 18.3M124.2 485.2l-10.8 17.5M127.7 485.2l-11.5 18.7"/>
<path d="M131.3 485.2l-12.1 19.6M134.9 485.1l-12.4 20.1M147.3 482l-16.2 26.4M147.4 487.7l-14 22.6M147.4 493.3l-11.4 18.4M147.5 498.9l-8.5 13.8M218.4 481.1l-14.6 23.7M218.5 486.7l-12.6 20.4M218.9 491.7l-10.6 17.3M221.7 492.9l-10.8 17.6M225.2 492.9l-11.6 18.8M228.7 492.9l-12 19.6"/>
<path d="M232.3 492.9l-12.4 20M235.8 492.9l-12.4 20M239.3 492.9l-12.3 20M242.9 492.9l-12.4 20M243.2 498.2l-9.2 14.7M699.1 487.5h107.9M699.1 497.1h107.9M807 483.7h44.5M807 489.4h44.5M807 495.2h44.5M147.5 504.5l-5.2 8.4M147.6 510.2l-1.7 2.7"/>
<path d="M147.6 512.9h16.2M149.1 512.9l5.6 .1 10 .6a44.9 44.9 0 0 1 33.5 19.3l5 8.1 2.1 4M163.8 512.9h72.4M169.4 512.9a15.4 15.4 0 0 0 15.2-14.1l.9-1 .9-.3h11.5a2.49 2.49 0 0 1 2.4 1.5 22.5 22.5 0 0 0 20.8 13.9M183.2 503.8l-2.3 3.8M607 506.6h244.5M678.7 506.6v41.8M807 500.9h44.5M821.5 506.6v32.3M662.2 532.6h1.6M662.2 531h1.6M662.2 536.8h1.6"/>
<path d="M662.2 535.2h1.6M662.2 539.3h1.6M663 530.2v1.6M663 534.4v1.5M663 538.5v1.6M678.7 532h172.8M678.7 538.9h172.8M735.9 538.9v9.5M793 538.9v9.5M662.2 540.9h1.6M662.2 545.1h1.6M662.2 543.5h1.6"/>
<path d="M663 542.7v1.6"/>
<circle cx="243.5" cy="45.4" r="1.41"/>
<circle cx="123.9" cy="134.7" r="27.9"/>
<circle cx="251.8" cy="137.1" r="44"/>
<circle cx="520" cy="198.7" r="1.41"/>
<circle cx="540.6" cy="229.2" r="1.4"/>
<circle cx="314.4" cy="254" r="1.42"/>
<circle cx="407.3" cy="371.9" r="88"/>
<circle cx="204.4" cy="384.1" r="1.41"/>
<circle cx="103.2" cy="404.7" r="1.42"/>
</g>
<g fill="none" stroke="#808080" stroke-width=".39">
<path d="M113.8 37.1l3.3-.5v1zM113.8 33.9v88.1M113.8 37.1h185.2M303.4 35.1l-1.6 4M343.8 37.1h46M386.5 36.6l3.3 .5-3.3 .5zM389.8 33.9v101.2M46.2 107.9h4.5v136.4M26.8 120.1h35.6M30 120.1l.5 3.3h-1zM30 120.1v90.8M50.7 120.1l.5 3.3h-1z"/>
<path d="M369.6 135.1h118.9M485.3 135.1l.5 3.3h-1zM485.3 135.1v44.4M47.5 148.7h9.5M50.2 145.4h1l-.5 3.3zM50.7 148.7l.5 3.3h-1zM485.3 184.5v50.3M30 215.9v153.3M355 234.8h133.5M484.8 231.6h1l-.5 3.2zM50.7 249.3v125.9M362.3 273.9l3.3-.5v1z"/>
<path d="M362.3 270.7v99.9M362.3 273.9h19.9M386.6 271.7l-1.6 4M432.5 273.9h19.8M449 273.4l3.3 .5-3.3 .5zM452.3 270.7v99.9M26.8 369.2h158.6M29.5 365.9h1l-.5 3.3zM47.5 375.2h137.8M50.2 371.9h1l-.5 3.3zM297.8 367.8h20.3M301 367.8l.4 3.4h-1z"/>
<path d="M301 367.8v22.8M301 395.6v24.3M297.8 419.9h63.9M300.4 416.6h1l-.4 3.3zM526.5 408.5v21.4M679.5 406.3v23.6M526.5 426.7l3.3-.5v1zM526.5 426.7h60.4M618.8 426.7h60.7M676.2 426.2l3.3 .5-3.3 .5z"/>
<circle cx="302.6" cy="37.1" r="1.4"/>
<circle cx="385.8" cy="273.7" r="1.42"/>
</g>
<path d="M619.7 513.1h49.5" fill="none" stroke="#f00" stroke-width=".43"/>
<path d="M148.3 141.7v-15.2" fill="none" stroke="#000" stroke-width=".39" stroke-dasharray="15.2 1.3 1.3 1.3" stroke-dashoffset="7.6"/>
<path d="M251.8 53.9v168.9" fill="none" stroke="#000" stroke-width=".39" stroke-dasharray="15.2 1.3 1.3 1.3" stroke-dashoffset="-.6"/>
<path d="M123.9 155v-28.4M379.7 155v-28.4" fill="none" stroke="#000" stroke-width=".39" stroke-dasharray="15.2 1.3 1.3 1.3" stroke-dashoffset="2.9"/>
<path d="M155.7 450.1v68.8" fill="none" stroke="#c0c0c0" stroke-width=".39" stroke-dasharray="15.2 1.3 1.3 1.3" stroke-dashoffset="1.8"/>
<g fill="none" stroke="#c0c0c0" stroke-width=".39">
<path d="M118 12.8v2.2M229.2 12.8v2.2M327.6 12.8v2.2M431.3 12.8h2.2l-1.1 2.2zM431.5 12.8l.9 2.2M432 12.8l.4 2.2M432.7 12.8l-.3 2.2M433 12.8l-.6 2.2M537.1 12.8v2.2M642 12.8v2.2M746.8 12.8v2.2M10.1 103.9h3.2"/>
<path d="M851.5 103.9h3.1M10.1 192.8h3.2M851.5 192.8h3.1M7.1 281.7h6.2M10.1 280l3.2 1.7-3.2 1.9zM10.1 280.5l3.2 1.2M10.1 281.1l3.2 .6M13.3 281.7l-3.2 1.2M13.3 281.7l-3.2 .5M851.5 281.7h6.1M851.5 281.7l3.1 .5M851.5 281.7l3.1 1.2"/>
<path d="M851.5 281.7l3.1-1.7v3.6zM854.6 281.1l-3.1 .6M854.6 280.5l-3.1 1.2M10.1 370.6h3.2M10.1 459.5h3.2M851.5 459.5h3.1M807 478v28.6M851.5 463h5.4v85.4h-5.4M851.5 488.4h5.4M118 548.4v2.1M229.2 548.4v2.1M327.6 548.4v2.1"/>
<path d="M432.4 548.4v6.3M432.4 548.4l1.1 2.2h-2.2zM432.4 548.4l.6 2.2M432.4 548.4l-.9 2.2M432.4 548.4l-.4 2.2M432.4 548.4l.3 2.2M537.1 548.4v2.1M651.4 548.4l.4 .9h-.7zM748 548.4v2.1"/>
</g>
<path d="M596.9 178l3.4-.5v1zM609 177.5l3.3 .5-3.3 .5zM561.6 209.4l.6 3.3h-1.1zM561.1 201h1.1l-.6 3.3zM567 210.8l.5 3.3h-1zM566.5 199.6h1l-.5 3.4zM574.5 224.1l.5 3.3h-1zM574 228.3h1l-.5 3.3zM293 254l3.3-.5v1zM359.5 253.5l3.3 .5-3.3 .5zM209.5 52.7l3.3 .5-3.3 .5zM218 53.2l3.3-.5v1zM287.5 44.8l3.3 .5-3.3 .6zM212.8 45.3l3.3-.5v1.1zM200.9 131.8h1.1l-.5 3.3zM201.5 137.3l.5 3.3h-1.1zM463.6 131.8h1l-.5 3.3zM464.1 140.4l.5 3.3h-1zM485.3 120.1l.5 3.3h-1zM484.8 131.8h1l-.5 3.3zM386.5 23.1l3.3 .5-3.3 .6zM101.8 23.6l3.3-.5v1.1zM289.6 134.9l.6 .8-3 1.6zM371.4 134.7l.9 .3-1.5 3zM270.5 467.7l.5 3.3h-1zM270 460.4h1l-.5 3.4zM270.5 467.7l.5 3.3h-1zM270 474.1h1l-.5 3.3zM174.4 384l3.3-.6v1.1zM188.6 383.4l3.3 .6-3.3 .5zM245.5 383.5l3.3 .5-3.3 .5zM191.9 384l3.3-.5v1zM147.2 404.7l3.3-.5v1zM160.9 404.2l3.3 .5-3.3 .5z" fill="#000"/>
<path d="M526.5 426.7l3.3-.5v1zM676.2 426.2l3.3 .5-3.3 .5zM50.7 148.7l.5 3.3h-1zM50.2 371.9h1l-.5 3.3zM485.3 135.1l.5 3.3h-1zM484.8 231.6h1l-.5 3.2zM30 120.1l.5 3.3h-1zM29.5 365.9h1l-.5 3.3zM113.8 37.1l3.3-.5v1zM386.5 36.6l3.3 .5-3.3 .5zM50.2 145.4h1l-.5 3.3zM50.7 120.1l.5 3.3h-1zM362.3 273.9l3.3-.5v1zM449 273.4l3.3 .5-3.3 .5zM301 367.8l.4 3.4h-1zM300.4 416.6h1l-.4 3.3z" fill="#808080"/>
<text font-size="16.9" x="617.6" y="480.9">twisthink</text>
<g font-size="12.7">
<text x="736.1" y="524.9">TT10724</text>
<text x="832.9" y="524.8">B</text>
</g>
<g font-size="8.5">
<text x="61.6" y="10.9">8</text>
<text x="171.4" y="10.8">7</text>
<text x="275.9" y="10.8">6</text>
<text x="380" y="10.9">5</text>
<text x="484.1" y="10.7">4</text>
<text x="587" y="10.7">3</text>
<text x="692.3" y="10.7">2</text>
<text x="801.6" y="10.7">1</text>
<text x="854.9" y="64.9">F</text>
<text x="7.2" y="71.2">F</text>
<text x="854.7" y="149.6">E</text>
<text x="5.3" y="150.6">E</text>
<text x="94.8" y="171">D</text>
<text x="124.5" y="188.8">E</text>
<text x="4.2" y="237.7">D</text>
<text x="854.3" y="239.1">D</text>
<text x="217.2" y="275.6">SECTION A-A</text>
<text x="218" y="285.1">SCALE 1.5 : 1</text>
<text x="853.9" y="328.2">C</text>
<text x="4.9" y="332.1">C</text>
<text x="683.9" y="341.6">SECTION B-B</text>
<text x="683.4" y="351">SCALE 1.5 : 1</text>
<text x="5.7" y="419.8">B</text>
<text x="854.6" y="422.8">B</text>
<text x="391.6" y="473.8">DETAIL E</text>
<text x="711" y="476.3">HOUSING, MAIN, SENSOR, MARK II</text>
<text x="385.9" y="483.2">SCALE 3 : 1</text>
<text x="5" y="506.1">A</text>
<text x="857" y="508.2">A</text>
<text x="243.9" y="526.4">DETAIL D</text>
<text x="239" y="535.9">SCALE 5 : 1</text>
</g>
<text font-size="7.1" fill="#f00" x="619.7" y="512.3">CONFIDENTIAL</text>
<g font-size="6.3">
<text x="746" y="23.3">SEE SHEET 1 FOR REVISION DETAILS</text>
<text x="62.3" y="555.4">8</text>
<text x="172" y="555.4">7</text>
<text x="278.3" y="555.4">6</text>
<text x="377.9" y="555.3">5</text>
<text x="481" y="555.3">4</text>
<text x="579.3" y="555.3">3</text>
<text x="676.2" y="555.4">2</text>
<text x="792.4" y="555.3">1</text>
</g>
<g font-size="4.9">
<text x="680.6" y="547.6">DATE: 22AUG18</text>
<text x="737.7" y="547.6">SCALE: 1:2</text>
<text x="808" y="547.6">SHEET 2 OF 2</text>
</g>
<g font-size="4.2">
<text x="190" y="22.7">191.97 +DRAFT</text>
<text x="196.2" y="27.7">KEYWAY</text>
<text x="245.9" y="46.9">52.00</text>
<text x="150.9" y="54.7">3.50</text>
<text x="168.6" y="54.8">-DRAFT</text>
<text x="406.7" y="54.4">SURFACE FINISH SHALL BE</text>
<text x="406.7" y="58.5">SPI/SPE #A2 OR BETTER</text>
<text x="124.5" y="84.3">1.46</text>
<text x="127.9" y="89.3">SMALL O-RING</text>
<text x="142.2" y="84.3">GROOVE</text>
<text x="492.8" y="112.7">10.00</text>
<text x="441.9" y="170.2">3.50</text>
<text x="549.3" y="179.6">4X 10.25</text>
<text x="511.4" y="200.2">4X</text>
<text x="522.3" y="200.2">3.40</text>
<text x="540" y="200.2">-DRAFT</text>
<text x="532.1" y="230.7">4X</text>
<text x="543" y="230.7">5.25</text>
<text x="558.8" y="244.4">5.00</text>
<text x="316.7" y="255.6">46.50 -DRAFT</text>
<text x="146.5" y="385.5">3.50</text>
<text x="206.8" y="385.6">156.00</text>
<text x="92.4" y="406.2">10X</text>
<text x="105.6" y="406.2">3.40</text>
<text x="123.3" y="406.2">-DRAFT</text>
<text x="278" y="456.3">0.79</text>
<text x="295.7" y="456.3">TYP</text>
<text x="614.4" y="485.9">DESIGN TECHNOLOGY STRATEGY</text>
<text x="278" y="489.9">1.95</text>
<text x="295.7" y="489.9">LARGE O-RING GROOVE</text>
<text x="625" y="496">43 East 8th Street, Suite 250</text>
<text x="627.3" y="500.2">Holland, Michigan 49423</text>
<text x="657.2" y="533.1">=</text>
<text x="666.7" y="533.1">0.5</text>
<text x="657.2" y="537.3">=</text>
<text x="666.7" y="537.3">0.25</text>
<text x="666.7" y="541.5">0.130</text>
<text x="666.7" y="545.7">0.5°</text>
</g>
<g font-size="4.2" fill="#808080">
<text x="305" y="38.7">184.00</text>
<text x="327.3" y="38.7">+DRAFT</text>
<text x="24" y="109.5">19.05±0.10</text>
<text x="474.8" y="183.6">66.50±0.20</text>
<text x="18.3" y="215">166.05±0.20</text>
<text x="39" y="248.4">151.00±0.50</text>
<text x="388.1" y="275.2">30.00</text>
<text x="398.7" y="272.9">+0.03</text>
<text x="410.7" y="275.2">NO DRAFT</text>
<text x="399.3" y="277">-0.01</text>
<text x="290.4" y="394.7">17.35±0.10</text>
<text x="588.1" y="428.3">2X 102.00±0.25</text>
</g>
<g font-size="3.9">
<text x="700.3" y="467.5">TITLE</text>
<text x="700.1" y="484.4">CUSTOMER</text>
<text x="744.6" y="484.4">CHARITY WATER</text>
<text x="700.1" y="493.7">PROJECT</text>
<text x="744.4" y="493.7">MARK II SENSOR</text>
<text x="700.4" y="503.4">CODE</text>
<text x="614" y="521">DIMENSIONING &amp; TOLERANCING</text>
<text x="622.6" y="524.8">PER: ASME Y14.5M-1994</text>
<text x="616.9" y="528.7">UNLESS OTHERWISE SPECIFIED:</text>
<text x="619.5" y="533.6">TOLERANCES: .X</text>
<text x="646.9" y="537.5">.XX</text>
<text x="727.8" y="537.3">DOCUMENT NUMBER</text>
<text x="822.4" y="536.9">DOC.</text>
<text x="838.4" y="536.9">REV.</text>
<text x="628.8" y="545.2">ANGLES:</text>
<text x="646.9" y="541.4">.XXX =</text>
</g>
<text font-size="3.5" x="622.5" y="516.8">DO NOT SCALE DRAWING</text>
<text font-size="3.3" fill="#808080" x="317.9" y="38.7">±0.20</text>
<g font-size="3.3">
<text x="256.4" y="46.9">±0.13</text>
<text x="159.1" y="54.8">±0.10</text>
<text x="132.7" y="84.3">±0.08</text>
<text x="503.4" y="112.7">±0.10</text>
<text x="450.1" y="170.2">±0.15</text>
<text x="566" y="179.6">±0.15</text>
<text x="530.5" y="200.2">±0.10</text>
<text x="551.2" y="230.7">±0.15</text>
<text x="154.7" y="385.5">±0.10</text>
<text x="219.7" y="385.6">±0.15</text>
<text x="113.8" y="406.2">±0.13</text>
<text x="286.2" y="456.3">±0.08</text>
<text x="286.2" y="490">±0.08</text>
</g>
<g font-size="2.8">
<text x="808" y="482.6">PROJECT LEADER:</text>
<text x="808" y="488.6">INDUSTRIAL DESIGNER:</text>
<text x="808" y="494.2">ELECTRICAL ENGINEER:</text>
<text x="808" y="499.7">MECHANICAL ENGINEER:</text>
<text x="808" y="505.6">DRAWN BY: KJO</text>
</g>
<g font-size="2.7">
<text x="855.3" y="487.9" transform="rotate(-90 855.3 487.9)">JOB No,:J0795</text>
<text x="855.4" y="548" transform="rotate(-90 855.4 548)">DWG NAME:</text>
</g>
<text font-size="2.1" x="828.7" y="550.6">Solidworks 2012, 2016-09-27</text>
</svg>
